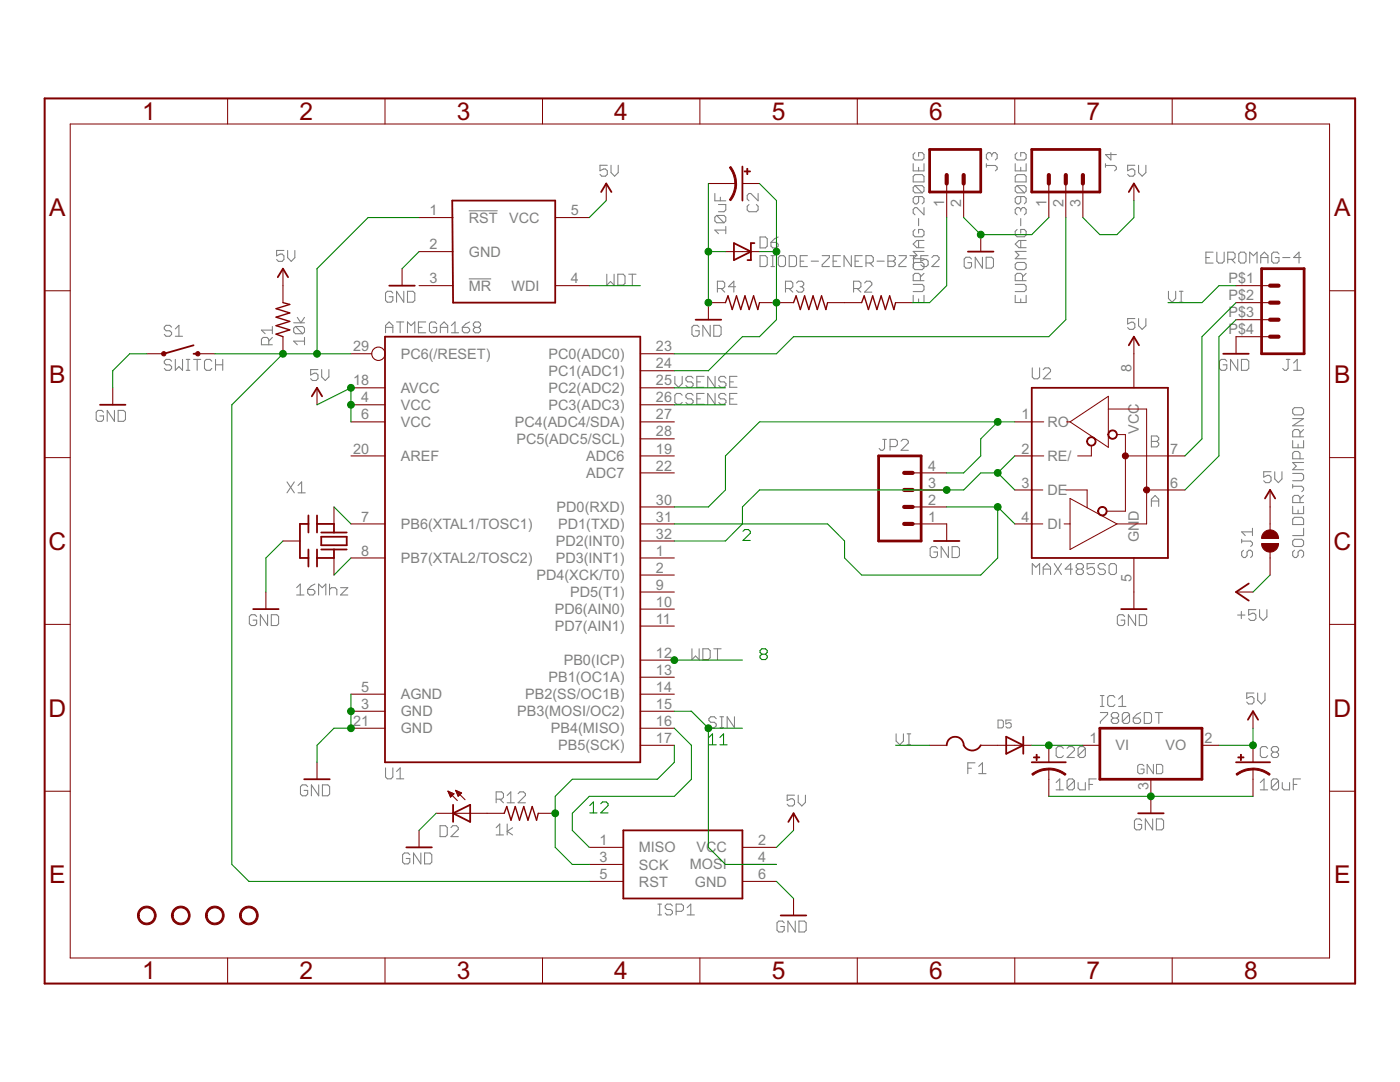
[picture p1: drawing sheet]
<svg xmlns="http://www.w3.org/2000/svg" width="279mm" height="216mm" viewBox="0 0 279 216" stroke-linecap="round" stroke-linejoin="round" font-family="sans-serif">
<g fill="none" stroke="#808080" stroke-width=".21">
<path d="M121.2 33h-1.5v1.1l.8-.4h.3l.4 .4v.7l-.4 .4h-.7l-.4-.4M121.9 33v1.4l.8 .8 .7-.8v-1.4M142.7 38.6v1.5h2.1M143.8 39.3v.8M151.3 38.6v1.5l-1.5-1.5h-.3l-.4 .4v.7l.4 .4M182.2 32.7v1.4h2.2v-1.4M182.6 30.5l-.4 .3v.8l.4 .3h1.4l.4-.3v-.8l-.4-.3h-.7v.7M182.6 34.8h1.4l.4 .4v1.1h-2.2v-1.1zM182.6 37l-.4 .4v.7l.4 .4h1.4M182.6 37h1.4l.4 .4v.7l-.4 .4M182.6 37l1.4 1.5M183.3 39.2v1.1l-.3 .4h-.4l-.4-.4v-.7l.4-.4h1.4l.4 .4v.7l-.4 .4"/>
<path d="M183.3 33.4v.7M196.8 32.7v.7M196.8 33h1.8l.4 .4v.3l-.4 .4M197.9 30.8l-.3-.3h-.4l-.4 .3v.8l.4 .3M197.9 30.8l.4-.3h.3l.4 .3v.8l-.4 .3M197.9 30.8v.4M202.6 35.2l.4-.4h1.4l.4 .4v1.1h-2.2zM202.6 32.7v1.4h2.2v-1.4M203 37l-.4 .4v.7l.4 .4h1.4M203 37h1.4l.4 .4v.7l-.4 .4M203 30.5l-.4 .3v.8l.4 .3h1.4l.4-.3v-.8l-.4-.3h-.7v.7M203 37l1.4 1.5"/>
<path d="M203.7 39.2v1.1l-.4 .4h-.3l-.4-.4v-.7l.4-.4h1.4l.4 .4v.7l-.4 .4M203.7 33.4v.7M220.6 33h1.8l.4 .4v.3l-.4 .4M220.6 32.7v.7M221.7 30.5v1.4l-1.1-1.1h2.2M226.5 33h-1.5v1.1l.8-.4h.3l.4 .4v.7l-.4 .4h-.7l-.4-.4M227.2 33v1.4l.7 .8 .8-.8v-1.4M56.7 50h-1.5v1.1l.7-.4h.4l.4 .4v.7l-.4 .4h-.7l-.4-.4M57.4 50v1.4l.7 .8 .7-.8v-1.4M78.4 58.5l-.4-.4h-.7l-.4 .4v1.4l.4 .4h.7l.4-.4v-.7h-.7M80.6 58.1v2.2l-1.5-2.2v2.2M81.3 58.1h1.1l.4 .4v1.4l-.4 .4h-1.1z"/>
<path d="M93.6 42.1h5.7M93.6 55.6h4.4M121.1 54.7v2.2l.7-.7 .8 .7v-2.2M123.3 54.7h1.1l.3 .4v1.4l-.3 .4h-1.1zM125.5 54.7h1.4M126.2 54.7v2.2M143 43h1.5l.3 .3v.8l-.3 .3M143 43l-.3 .3v.8l.3 .3h1.5M143 43l1.5 1.4M143.2 57.6h1.1l.3-.4v-.7l-.3-.4h-1.1v2.2M143.4 40.8h1.4v1.1l-.3 .3h-1.1M143.9 57.6l.7 .7"/>
<path d="M144.8 45.9h-2.1l.7 .7M144.8 45.2v1.4M146.8 57.2h-1.4l1.1-1.1v2.2M149.5 40.8l-.4 .4v.7l.4 .3h1.4l.4-.3v-.7l-.4-.4M151.7 47.3h1.1l.3 .3v1.5l-.3 .4h-1.1zM151.7 51h1.1l.3 .4v1.4l-.3 .4h-1.1zM153.9 48.4h1l.4 .3v.4l-.4 .4h-.7l-.3-.4zM153.9 53.2h.7M153.9 51h.7M154.2 51v2.2M155.3 47.3l-.7 .3-.7 .8M155.7 51h.7l.4 .4v1.4l-.4 .4h-.7l-.4-.4v-1.4z"/>
<path d="M156.8 57.6h1.1l.3-.4v-.7l-.3-.4h-1.1v2.2M157.5 57.6l.7 .7M157.5 51h1.1l.4 .4v1.4l-.4 .4h-1.1zM159 56.5l.3-.4h.7l.4 .4v.3l-.4 .4M159.7 57.2h.3M159.7 52.1h.7M160 57.2l.4 .4v.3l-.4 .4h-.7l-.3-.4M161.1 51h-1.4v2.2h1.4M161.9 52.1h1.4M164.1 51h1.4v.4l-1.4 1.4v.4h1.4M166.3 52.1h.7M167.7 51h-1.4v2.2h1.4"/>
<path d="M169.9 51v2.2l-1.5-2.2v2.2M170.3 57.6h1.1l.4-.4v-.7l-.4-.4h-1.1v2.2M170.6 52.1h.8M171.1 57.6l.7 .7M172.1 51h-1.5v2.2h1.5M172.6 56.5l.3-.4h.7l.4 .4v.3l-1.4 1.5h1.4M172.8 52.5h1.1l.4-.4v-.7l-.4-.4h-1.1v2.2M173.6 52.5l.7 .7M175 52.1h1.5M177.2 51h1.1l.4 .4v.4l-.4 .3 .4 .4v.3l-.4 .4h-1.1zM177.2 52.1h1.1M179.4 51h1.4v.4l-1.4 1.4v.4h1.4"/>
<path d="M181.6 51h1.4M182.2 58.9v1.5h2.2v-1.5M182.2 56.7h1.8l.4 .4v.7l-.4 .4h-1.8M182.3 51v2.2M182.6 52.4h1.4l.4 .3v.7l-.4 .4h-1.4l-.4-.4v-.7zM182.6 45.8l-.4 .4v.7l.4 .3h1.4l.4-.3v-.7l-.4-.4h-.7v.7M183.3 43.6v1.4M183.3 48v1.4M183.3 59.6v.8M183.7 56v-1.1l-.4-.4h-.7l-.4 .4v1.1h2.2M184.4 41.4v1.5l-1.4-1.5h-.4l-.4 .4v.7l.4 .4M184.4 54.5l-.7 .8"/>
<path d="M184.4 50.2h-2.2l.8 .7-.8 .7h2.2M184.4 48h-1.4l-.8 .7 .8 .7h1.4M185.2 51h-1.4v1.1l.7-.3h.4l.3 .3v.7l-.3 .4h-.8l-.3-.4M186 51.4l.3-.4h.7l.4 .4v.4l-1.4 1.4h1.4M193.9 51.7l-.4-.4h-.7l-.4 .4v1.4l.4 .4h.7l.4-.4v-.7h-.8M196.1 51.3v2.2l-1.5-2.2v2.2M196.8 51.3h1.1l.4 .4v1.4l-.4 .4h-1.1zM202.6 52.7l.4-.3h1.4l.4 .3v.7l-.4 .4h-1.4l-.4-.4zM202.6 58.9v1.5h2.2v-1.5M202.6 56.7h1.8l.4 .4v.7l-.4 .4h-1.8M203 45.8l-.4 .4v.7l.4 .3h1.4l.4-.3v-.7l-.4-.4h-.7v.7M203.7 41.8l-.4-.4h-.3l-.4 .4v.7l.4 .4"/>
<path d="M203.7 41.8l.4-.4h.3l.4 .4v.7l-.4 .4M203.7 41.8v.3M203.7 43.6v1.4M203.7 48v1.4M203.7 59.6v.8M204.1 56v-1.1l-.4-.4h-.7l-.4 .4v1.1h2.2M204.8 50.2h-2.2l.7 .7-.7 .7h2.2M204.8 48h-1.5l-.7 .7 .7 .7h1.5M204.8 54.5l-.7 .8M233.2 58.1v1.5l.7 .7 .7-.7v-1.5M235.4 58.1h.7M235.7 58.1v2.2"/>
<path d="M240.7 51.4h.7M242.1 50.3h-1.4v2.2h1.4M242.8 50.3v1.8l.4 .4h.7l.4-.4v-1.8M245 51.8h1.1l.4-.4v-.7l-.4-.4h-1.1v2.2M245.8 51.8l.7 .7M247.6 50.3h.7l.4 .4v1.4l-.4 .4h-.7l-.4-.4v-1.4zM249.4 52.5v-2.2l.7 .7 .8-.7v2.2M251.6 51.4h1.4M251.6 52.5v-1.5l.7-.7 .7 .7v1.5M255.2 50.7l-.3-.4h-.8l-.3 .4v1.4l.3 .4h.8l.3-.4v-.7h-.7M256 51.4h1.4M259.6 51.4h-1.4l1-1.1v2.2"/>
<path d="M34.2 72.1l-.3-.4h-.8l-.3 .4v.3l.3 .4h.8l.3 .4v.3l-.3 .4h-.8l-.3-.4M34.2 65.3l-.3-.4h-.8l-.3 .4v.3l.3 .4h.8l.3 .4v.3l-.3 .4h-.8l-.3-.4M35 71.7v2.2l.7-.7 .7 .7v-2.2M35 67.1h1.4M35 65.6l.7-.7v2.2M37.2 71.7h.7M37.2 73.9h.7M37.5 71.7v2.2M38.6 71.7h1.5M39.3 71.7v2.2M42.3 72.1l-.4-.4h-.7l-.4 .4v1.4l.4 .4h.7l.4-.4M43 72.8h1.4"/>
<path d="M43 71.7v2.2M44.4 71.7v2.2M53.6 68.8v-1.1l-.3-.4h-.8l-.3 .4v1.1h2.2M54.4 67.3l-.8 .8M54.4 65.9h-2.2l.7 .7M54.4 65.2v1.4M58.6 64.4h2.2M59 65.2h1.4l.4 .3v.7l-.4 .4M59 65.2l-.4 .3v.7l.4 .4h1.4M59 65.2l1.4 1.4M59.3 63.3l.7 1.1 .8-1.1M60.8 68.1h-2.2l.7 .7"/>
<path d="M60.8 67.3v1.5M63.5 73.7h-1.5v1.1l.7-.3h.4l.4 .3v.8l-.4 .3h-.7l-.4-.3M64.2 73.7v1.5l.7 .7 .7-.7v-1.5M76.9 66.4v-1.4l.8-.8 .7 .8v1.4M76.9 65.3h1.5M79.1 64.2h1.5M79.9 64.2v2.2M81.3 66.4v-2.2l.7 .8 .8-.8v2.2M83.5 65.3h.7M85 64.2h-1.5v2.2h1.5M87.1 64.6l-.3-.4h-.7l-.4 .4v1.4l.4 .4h.7l.3-.4v-.7h-.7M87.9 65.3h1.4"/>
<path d="M87.9 66.4v-1.4l.7-.8 .7 .8v1.4M90.1 66.4h1.4M90.1 65l.7-.8v2.2M92.3 65.3h1.1l.3 .4v.3l-.3 .4h-.8l-.3-.4zM93.7 64.2l-.7 .4-.7 .7M94.8 65.3h.7M94.8 65.3l-.3-.3v-.4l.3-.4h.7l.4 .4v.4l-.4 .3M94.8 65.3l-.3 .4v.3l.3 .4h.7l.4-.4v-.3l-.4-.4M134.7 75.1v1.5l.7 .7 .7-.7v-1.5M136.1 78.9l-.3-.4h-.8l-.3 .4v1.4l.3 .4h.8l.3-.4M138.3 78.9l-.3-.4h-.8l-.3 .4v.3l.3 .4h.8l.3 .3v.4l-.3 .4h-.8l-.3-.4M138.3 75.5l-.3-.4h-.8l-.3 .4v.3l.3 .4h.8l.3 .4v.3l-.3 .4h-.8l-.3-.4"/>
<path d="M139.1 76.2h.7M139.1 79.6h.7M139.5 65.3l-.3-.4h-.7l-.4 .4v1.4l.4 .4h.7l.3-.4v-.7h-.7M140.5 75.1h-1.4v2.2h1.4M140.5 78.5h-1.4v2.2h1.4M141.7 64.9v2.2l-1.4-2.2v2.2M142.5 64.9h1.1l.3 .4v1.4l-.3 .4h-1.1zM142.7 75.1v2.2l-1.5-2.2v2.2M142.7 78.5v2.2l-1.5-2.2v2.2M144.9 75.5l-.4-.4h-.7l-.4 .4v.3l.4 .4h.7l.4 .4v.3l-.4 .4h-.7l-.4-.4M144.9 78.9l-.4-.4h-.7l-.4 .4v.3l.4 .4h.7l.4 .3v.4l-.4 .4h-.7l-.4-.4M145.6 76.2h.8"/>
<path d="M145.6 79.6h.8M147.1 75.1h-1.5v2.2h1.5M147.1 78.5h-1.5v2.2h1.5M206 73.4v1.8l.4 .4h.7l.4-.4v-1.8M208.2 73.8l.4-.4h.7l.4 .4v.3l-1.5 1.5h1.5M226.5 63.6h-1.5v1l.8-.3h.3l.4 .3v.8l-.4 .3h-.7l-.4-.3M227.2 63.6v1.4l.7 .7 .8-.7v-1.4M235.4 60.3h.7M244.8 72.1l-.3-.4h-.8l-.3 .4v1.4l.3 .4h.8l.3-.4v-.7h-.7M247 71.7v2.2l-1.4-2.2v2.2M247.8 71.7h1l.4 .4v1.4l-.4 .4h-1zM256.7 71.7h.7"/>
<path d="M257.1 71.7v1.8l-.4 .4h-.4l-.3-.4M258.2 73.9h1.4M258.2 72.4l.7-.7v2.2M20.7 82.3l-.4-.4h-.7l-.4 .4v1.4l.4 .4h.7l.4-.4v-.7h-.8M22.8 81.9v2.2l-1.4-2.2v2.2M23.6 81.9h1.1l.3 .4v1.4l-.3 .4h-1.1zM57.3 96.2l1.4 2.1M58.7 96.2l-1.4 2.1M59.5 96.9l.7-.7v2.1M59.5 98.3h1.4M176.2 87.7h.7M176.5 87.7v1.8l-.3 .4h-.4l-.3-.4"/>
<path d="M177.6 89.1h1.1l.4-.3v-.8l-.4-.3h-1.1v2.2M179.8 88l.4-.3h.7l.4 .3v.4l-1.5 1.5h1.5M229.8 87h1.1l.3 .4v.3l-.3 .4 .3 .3v.4l-.3 .4h-1.1zM229.8 100h1.4M229.8 88.1h1.1M253.7 94.1h-1.5v1.1l.7-.4h.4l.4 .4v.7l-.4 .4h-.7l-.4-.4M254.4 94.1v1.5l.7 .7 .7-.7v-1.5M258 87.9v1.4h2.2v-1.4M258 96.7v.7M258 94.5h1.8l.4 .3v.7l-.4 .4h-1.8M258 97h1.8l.4 .4v.3l-.4 .4M258 83.5h2.2l-2.2 1.5h2.2"/>
<path d="M258.3 81.3h1.5l.4 .4v.7l-.4 .4h-1.5l-.3-.4v-.7zM259.1 88.6v.7M259.4 87.2v-1.1l-.3-.4h-.8l-.3 .4v1.1h2.2M259.4 91.5v-1.1l-.3-.3h-.8l-.3 .3v1.1h2.2M260.2 98.8l-.8 .8M260.2 92.3h-2.2l.7 .7-.7 .7h2.2M260.2 85.7l-.8 .7M59.2 117.3l.7-.8v2.2M59.2 118.7h1.5M61.4 117.6h1.1l.3 .4v.3l-.3 .4h-.7l-.4-.4zM62.8 116.5l-.7 .4-.7 .7M63.6 118.7v-2.2l.7 .8 .7-.8v2.2"/>
<path d="M65.8 116.5v2.2M65.8 117.6l.3-.3h.8l.3 .3v1.1M68 117.3h1.4l-1.4 1.4h1.4M187.1 109.4l-.4-.3h-.7l-.4 .3v1.5l.4 .4h.7l.4-.4v-.7h-.7M189.3 109.1v2.2l-1.5-2.2v2.2M190 109.1h1.1l.4 .3v1.5l-.4 .4h-1.1zM206 114.6v-2.1l.7 .7 .8-.7v2.1M208.2 114.6v-1.4l.7-.7 .8 .7v1.4M208.2 113.6h1.5M210.4 112.5l1.4 2.1M211.8 112.5l-1.4 2.1M214 113.6h-1.4l1.1-1.1v2.1"/>
<path d="M215.1 113.6h.8M215.1 113.6l-.3-.4v-.4l.3-.3h.8l.3 .3v.4l-.3 .4M215.1 113.6l-.3 .3v.4l.3 .3h.8l.3-.3v-.4l-.3-.3M218.4 112.5h-1.4v1.1l.7-.4h.4l.3 .4v.7l-.3 .3h-.8l-.3-.3M220.6 112.8l-.4-.3h-.7l-.3 .3v.4l.3 .4h.7l.4 .3v.4l-.4 .3h-.7l-.3-.3M221.7 112.5h.7l.4 .3v1.5l-.4 .3h-.7l-.4-.3v-1.5zM229.8 101v-1.4l.7-.7 .7 .7v1.4M247.8 107.6v.7M247.8 108h1.8l.4 .3v.4l-.4 .4M248.2 109.8l-.4 .4v.7l.4 .4h.3l.4-.4v-.7l.3-.4h.4l.4 .4v.7l-.4 .4M250 105.4v1.5M250 106.1h-2.2l.7 .8"/>
<path d="M258 108l.3-.4h1.5l.4 .4v.7l-.4 .4h-1.5l-.3-.4zM258 101v1.5h2.2v-1.5M258.3 109.8l-.3 .4v.7l.3 .4h.4l.4-.4v-.7l.3-.4h.4l.4 .4v.7l-.4 .4M258.3 103.2h1.5l.4 .4v1.1h-2.2v-1.1zM259.1 101.8v.7M259.4 100.3v-1.1l-.3-.4h-.8l-.3 .4v1.1h2.2M260.2 105.4v1.5h-2.2M51.2 123l-.3-.3h-.8l-.3 .3v1.5l.3 .3h.8l.3-.3v-.8h-.7M53.4 122.7v2.1l-1.4-2.1v2.1M54.1 122.7h1.1l.4 .3v1.5l-.4 .3h-1.1zM138.1 129.5v2.1l.7-.7 .7 .7v-2.1M140.3 129.5h1.1l.3 .3v1.5l-.3 .3h-1.1z"/>
<path d="M142.5 129.5h1.4M143.2 129.5v2.1M219.6 138.8h.7M220 138.8v2.2M222.5 139.1l-.4-.3h-.7l-.3 .3v1.5l.3 .4h.7l.4-.4M223.2 139.5l.8-.7v2.2M224.5 123l-.4-.3h-.7l-.4 .3v1.5l.4 .3h.7l.4-.3v-.8h-.8M226.6 122.7v2.1l-1.4-2.1v2.1M227.4 122.7h1.1l.3 .3v1.5l-.3 .3h-1.1zM247 122.7h1.5M247.7 122v1.4M250.3 138.3h-1.5v1.1l.7-.4h.4l.4 .4v.7l-.4 .4h-.7l-.4-.4"/>
<path d="M250.6 121.6h-1.4v1.1l.7-.3h.4l.3 .3v.7l-.3 .4h-.7l-.4-.4M251 138.3v1.4l.7 .8 .8-.8v-1.4M251.4 121.6v1.5l.7 .7 .7-.7v-1.5M61.4 157l-.4-.4h-.7l-.3 .4v1.4l.3 .4h.7l.4-.4v-.7h-.7M63.6 156.6v2.2l-1.5-2.2v2.2M64.3 156.6h1.1l.4 .4v1.4l-.4 .4h-1.1zM76.9 153.2v1.8l.4 .4h.7l.4-.4v-1.8M79.1 153.9l.8-.7v2.2M79.1 155.4h1.5M99 159.5h1.1l.4-.4v-.7l-.4-.4h-1.1v2.2M99.7 159.5l.8 .7M101.2 158.7l.7-.7v2.2"/>
<path d="M103.4 158.4l.4-.4h.7l.4 .4v.3l-1.5 1.5h1.5M142.9 143.4l-.3-.4h-.8l-.3 .4v.4l.3 .3h.8l.3 .4v.3l-.3 .4h-.8l-.3-.4M143.7 143h.7M143.7 145.2h.7M144 143v2.2M146.6 143v2.2l-1.5-2.2v2.2M158.6 158.7h-1.5v1l.7-.3h.4l.4 .3v.8l-.4 .3h-.7l-.4-.3M159.3 158.7v1.4l.7 .7 .7-.7v-1.4M178.8 146.4v1.5l.8 .7 .7-.7v-1.5M181 148.6h.8M181 146.4h.8M181.4 146.4v2.2"/>
<path d="M193.1 153.3h.8M194.6 152.2h-1.5v2.2M195.3 152.9l.8-.7v2.2M195.3 154.4h1.5M210.8 157.6h1.4M210.8 156.1l.7-.7v2.2M212.2 149.3l-.3-.3h-.8l-.3 .3v1.5l.3 .4h.8l.3-.4M213 149.3l.3-.3h.7l.4 .3v.4l-1.4 1.5h1.4M214.4 155.8v1.4l-.4 .4h-.7l-.3-.4M214.4 155.8l-.4-.4h-.7l-.3 .4v1.4M214.4 155.8l-1.4 1.4M215.2 156.1v1.1l.3 .4h1.1v-1.5"/>
<path d="M216.6 149.3l-.4-.3h-.7l-.3 .3v1.5M216.6 149.3v1.5l-.4 .4h-.7l-.3-.4M216.6 149.3l-1.4 1.5M217.3 156.5h.8M218.8 155.4h-1.5v2.2M219.6 142.2h1.4v.3l-1.4 1.5v.4M219.6 141h.7M222.1 143.3l-.3 .3v.4l.3 .4h.8l.3-.4v-.4l-.3-.3M222.1 143.3l-.3-.4v-.4l.3-.3h.8l.3 .3v.4l-.3 .4M222.1 143.3h.8M223.2 141h1.5M225.4 142.5l-.3-.3h-.8l-.3 .3v1.5"/>
<path d="M225.4 142.5v1.5l-.3 .4h-.8l-.3-.4M225.4 142.5l-1.4 1.5M226.2 143.3h1.1l.3 .3v.4l-.3 .4h-.8l-.3-.4zM227.6 142.2l-.7 .3-.7 .8M228.4 142.2h1l.4 .3v1.5l-.4 .4h-1zM230.5 142.2h1.5M231.3 142.2v2.2M251.5 156.1l.8-.7v2.2M251.5 157.6h1.5M253 149.3l-.4-.3h-.7l-.4 .3v1.5l.4 .4h.7l.4-.4M254.1 150.1l-.4-.4v-.4l.4-.3h.7l.4 .3v.4l-.4 .4M254.1 150.1l-.4 .3v.4l.4 .4h.7l.4-.4v-.4l-.4-.3"/>
<path d="M254.1 150.1h.7M255.2 155.8v1.4l-.4 .4h-.7l-.4-.4M255.2 155.8l-.4-.4h-.7l-.4 .4v1.4M255.2 155.8l-1.5 1.4M255.9 156.1v1.1l.4 .4h1.1v-1.5M258.1 156.5h.7M259.5 155.4h-1.4v2.2M81.8 170.6l-.4-.4h-.7l-.4 .4v1.4l.4 .4h.7l.4-.4v-.7h-.7M84 170.2v2.2l-1.5-2.2v2.2M84.7 170.2h1.1l.4 .4v1.4l-.4 .4h-1.1zM87.8 164.8h1.1l.4 .3v1.5l-.4 .3h-1.1zM90 165.1l.4-.3h.7l.4 .3v.4l-1.5 1.4h1.5"/>
<path d="M99 165.2l.7-.8v2.2M99 166.6h1.5M101.2 164.4v2.2M101.2 160.2h1.5M102.3 165.2l-1.1 .7 1.1 .7M227.8 163.8l-.3-.4h-.7l-.4 .4v1.4l.4 .4h.7l.3-.4v-.7h-.7M230 163.4v2.2l-1.4-2.2v2.2M230.8 163.4h1.1l.3 .4v1.4l-.3 .4h-1.1zM131.3 182.6h.7M131.3 180.4h.7M131.7 180.4v2.2M134.2 180.8l-.4-.4h-.7l-.3 .4v.3l.3 .4h.7l.4 .3v.4l-.4 .4h-.7l-.3-.4"/>
<path d="M134.9 181.8h1.1l.4-.3v-.7l-.4-.4h-1.1v2.2M137.1 182.6h1.5M137.1 181.1l.8-.7v2.2M156.5 184.1l-.4-.3h-.7l-.3 .3v1.5l.3 .4h.7l.4-.4v-.7h-.7M158.7 183.8v2.2l-1.5-2.2v2.2M159.4 183.8h1.1l.4 .3v1.5l-.4 .4h-1.1z"/>
</g>
<path d="M199.2 143.7h.8l.2 .2v1.1l-.2 .2h-.8zM201.8 143.7h-1.1v.8l.6-.3h.2l.3 .3v.5l-.3 .2h-.5l-.3-.2M228.3 152.8l-.3-.3h-.6l-.3 .3v1.3l.3 .3h.6l.3-.3v-.6h-.6M230.2 152.5v1.9l-1.3-1.9v1.9M230.8 152.5h1l.3 .3v1.3l-.3 .3h-1z" fill="none" stroke="#808080" stroke-width=".2"/>
<path d="M8.9 19.6h261.5v176.7h-261.5z" fill="none" stroke="#800000" stroke-width=".4"/>
<g fill="none" stroke="#800000" stroke-width=".2">
<path d="M45.4 19.6v5.1M76.8 19.6v5.1M108.3 19.6v5.1M139.7 19.6v5.1M171.1 19.6v5.1M202.5 19.6v5.1M233.9 19.6v5.1M14 24.7h251.3v166.5h-251.3zM8.9 58h5.1M265.3 58h5.1M8.9 91.3h5.1M205.9 91h2.4"/>
<path d="M205.9 97.8h2.2M205.9 84.2h2.4M212.7 97.8h4.3v3.5M212.9 84.2h.7M213.6 84.2l7.6-5.1v10.2zM213.6 99.5l9.3 5-9.3 5.1zM217.8 88.9v2.1h-2.7M221.2 81.6h7.6v22.9h-5.9M222.9 86.7h1.7v15.3h-3.7M224.6 91h8.5M228.8 97.8h4.3M265.3 91.3h5.1"/>
<path d="M205.9 104.5h2.2M212.4 104.5h1.2M8.9 124.6h5.1M265.3 124.6h5.1M8.9 157.9h5.1M265.3 157.9h5.1M45.4 191.2v5.1M76.8 191.2v5.1M108.3 191.2v5.1M139.7 191.2v5.1M171.1 191.2v5.1M202.5 191.2v5.1"/>
<path d="M233.9 191.2v5.1"/>
</g>
<g fill="none" stroke="#800000" stroke-width=".36">
<path d="M120 38.3l1-1.7 1 1.7M148.2 33.2v6.8M225.3 38.3l1-1.7 1 1.7M55.4 55.3l1.1-1.7 1 1.7M77.7 57h5.1M90.3 40h20.5v20.4h-20.4zM146.5 48.5l3.4 1.7-3.4 1.7zM150.6 48.5h-.7v3.4h-.7M193.2 50.2h5.1M38.6 70.6h.9M38.6 68.9l-5.9 1.7M62.2 79.1l1.1-1.7 1 1.7"/>
<path d="M76.8 67.2h51v84.9h-51zM138.8 63.8h5.1M205.9 77.4h27.2v33.9h-27.2zM225.3 68.9l1-1.7 1 1.7M244.1 70.6h5.1M20 80.8h5M252.5 99.5l1-1.7 1 1.7M61.6 104.5h-1.7v6.8h1.7M61.6 102.8v3.5M61.6 109.6v3.5M63.3 102.8v3.5M63.3 109.6v3.5"/>
<path d="M63.3 104.5h3.4v1.8M64.1 107.1h5.1v1.7h-5.1zM64.1 106.3h5.1M64.1 109.6h5.1M66.7 109.6v1.7h-3.4M186.4 107.9h5.1M249.2 116.4l-2.5 1.7 2.5 1.7M50.5 121.5h5.1M223.8 121.5h5M60.7 155.5h5.1M188.9 148.7a1.69 1.69 0 0 1 1.7-1.7 1.69 1.69 0 0 1 1.7 1.7 1.91 1.91 0 0 0 1.7 1.1 1.91 1.91 0 0 0 1.7-1.1M200.8 147l3.4 1.7-3.4 1.7z"/>
<path d="M204.2 147v3.4M205.9 152.1h6.8M246.7 152.1h6.8M249 143.6l1.1-1.7 1 1.7M81.1 169.1h5.1M90.4 162.3l3.4-1.7v3.4zM90.4 160.6v3.4M124.4 165.7h23.8v13.6h-23.8zM157.3 164l1.1-1.7 1 1.7M227.1 162.3h5.1M155.8 182.7h5.1"/>
</g>
<g fill="none" stroke="#800000" stroke-width=".21">
<path d="M121 36.6v3.4M141.4 36.6h5.4M148.2 36.6h3.4M188.9 36.6v6.8M192.3 36.6v6.8M209.3 36.6v6.8M212.7 36.6v6.8M216.1 36.6v6.8M226.3 36.6v3.4M56.5 53.6v6.8M80.2 53.6v3.4M83.6 43.4h6.8"/>
<path d="M83.6 50.2h6.8M83.6 57h6.8M110.8 43.4h6.8M110.8 57h6.8M144.8 50.2h6.8M195.7 46.8v3.4M246.7 57h6.8M22.5 77.4v3.4M29.3 70.6h3.4M39.5 70.6h3.4M56.5 67.2v3.4M63.3 77.4v3.4"/>
<path d="M70 77.4h6.8M70 70.6h4.2M127.8 77.4h6.8M127.8 74h6.8M127.8 70.6h6.8M144.8 60.4h-3.4v3.4M151.6 60.4h6.8M165.2 60.4h6.8M178.7 60.4h3.4M226.3 67.2v10.2M246.7 60.4h6.8M246.7 63.8h6.8"/>
<path d="M253.5 67.2h-6.8v3.4M70 80.8h6.8M70 84.2h6.8M70 91h6.8M127.8 80.8h6.8M127.8 84.2h6.8M127.8 91h6.8M127.8 94.4h6.8M127.8 87.6h6.8M182.1 94.4h6.8M182.1 97.8h6.8M202.5 84.2h3.4"/>
<path d="M202.5 91h3.4M202.5 97.8h3.4M233.1 91h3.4M233.1 97.8h3.4M253.5 97.8v7.9M53.1 118.1v3.4M56.5 107.9h3.4M66.7 101.2v3.3M66.7 111.3v3.4M70 111.3h6.8M70 104.5h6.8M127.8 111.3h6.8"/>
<path d="M127.8 104.5h6.8M127.8 118.1h6.8M127.8 114.7h6.8M127.8 107.9h6.8M127.8 101.2h6.8M182.1 104.5h6.8v3.4M182.1 101.2h6.8M202.5 104.5h3.4M226.3 111.3v10.2M246.7 118.1h3.4M253.5 110.2v4.5M70 138.5h6.8"/>
<path d="M127.8 138.5h6.8M127.8 135.1h6.8M127.8 131.7h6.8M127.8 124.9h6.8M127.8 121.5h6.8M63.3 152.1v3.4M70 141.9h6.8M70 145.3h6.8M89.4 157.9l1.9 1.8M89.4 157.9h.1M89.4 157.9l1.2 .5-.7 .7zM89.5 158.1h.4"/>
<path d="M89.6 158.2h.7M89.6 158.4h1M89.7 158.6h.7M89.8 158.7h.4M89.9 158.9h.2M90.9 157.7l1.9 1.9M90.9 157.7l1.2 .5-.7 .7zM91 157.7h.1M91 157.9h.4M91.1 158.1h.7M91.2 158.2h.9M91.2 158.4h.7"/>
<path d="M91.3 158.6h.5M91.4 158.7h.2M127.8 148.7h6.8M127.8 141.9h6.8M127.8 145.3h6.8M185.5 148.7h3.4M195.7 148.7h10.2M209.3 148.7v3.4M209.3 153.5v5.4M216.1 148.7h3.4M229.7 155.5v6.8M239.9 148.7h3.4"/>
<path d="M250.1 141.9v3.4M250.1 148.7v3.4M250.1 153.5v5.4M83.6 165.7v3.4M87 162.3h13.6M107.4 162.3h3.4M117.6 169.1h6.8M117.6 172.5h6.8M117.6 175.9h6.8M148.2 169.1h6.8M148.2 172.5h6.8M148.2 175.9h6.8"/>
<path d="M158.4 162.3v3.4M158.4 179.3v3.4"/>
<circle cx="75.5" cy="70.6" r="1.33"/>
</g>
<g fill="#800000" stroke="#800000" stroke-width=".2">
<path d="M217 87.5a.94 .94 0 0 1 1.6 0 .94 .94 0 0 1-.5 1.4 .94 .94 0 0 1-1.2-.8h.1a.77 .77 0 0 1 1.2-.7 .77 .77 0 0 1 .1 1.3 .77 .77 0 0 1-1.2-.4l-.1-.2h-.1z" fill-rule="evenodd"/>
<path d="M221.5 86a.94 .94 0 0 1 1.4 .3 .94 .94 0 0 1-.7 1.3 .94 .94 0 0 1-1.1-.9h.2a.77 .77 0 0 1 1-.7 .77 .77 0 0 1 .3 1.3 .77 .77 0 0 1-1.3-.3v-.3h-.2v-.3z" fill-rule="evenodd"/>
<path d="M219.2 101.5a.94 .94 0 0 1 1.6-.1 .94 .94 0 0 1-.5 1.5 .94 .94 0 0 1-1.2-.9h.1a.76 .76 0 0 1 1.1-.7 .76 .76 0 0 1 .2 1.2 .76 .76 0 0 1-1.2-.3l-.1-.2h-.1z" fill-rule="evenodd"/>
<path d="M224.2 90.5a.61 .61 0 0 1 1 .2 .61 .61 0 0 1-.5 .9 .61 .61 0 0 1-.7-.6h.7h-.7z" fill-rule="evenodd"/>
<path d="M228.5 97.3a.61 .61 0 0 1 .9 .2 .61 .61 0 0 1-.5 .9 .61 .61 0 0 1-.7-.6l.6-.1 .1 .1h-.7z" fill-rule="evenodd"/>
<path d="M28.1 181.3a1.86 1.86 0 0 1 2.8 .5 1.86 1.86 0 0 1-1.2 2.7 1.86 1.86 0 0 1-2.3-1.8h.4a1.53 1.53 0 0 1 2.2-1.3 1.53 1.53 0 0 1 .2 2.6 1.53 1.53 0 0 1-2.4-1v-.3h-.4a1.83 1.83 0 0 1 .7-1.4z" fill-rule="evenodd"/>
<path d="M34.6 181.5a1.87 1.87 0 0 1 3 .1 1.87 1.87 0 0 1-1 2.9 1.87 1.87 0 0 1-2.4-1.8h.4a1.53 1.53 0 0 1 2.2-1.3 1.53 1.53 0 0 1 .2 2.6 1.53 1.53 0 0 1-2.4-1v-.3h-.4z" fill-rule="evenodd"/>
<path d="M41.4 181.5a1.87 1.87 0 0 1 3 .1 1.87 1.87 0 0 1-1 2.9 1.87 1.87 0 0 1-2.4-1.8h.3a1.53 1.53 0 0 1 2.2-1.4 1.53 1.53 0 0 1 .3 2.5 1.53 1.53 0 0 1-2.4-.8l-.1-.3h-.3z" fill-rule="evenodd"/>
<path d="M48.5 181.3a1.87 1.87 0 0 1 2.8 .5 1.87 1.87 0 0 1-1.2 2.7 1.87 1.87 0 0 1-2.3-1.8h.3a1.53 1.53 0 0 1 2.2-1.4 1.53 1.53 0 0 1 .3 2.5 1.53 1.53 0 0 1-2.4-.8l-.1-.3h-.3a2.03 2.03 0 0 1 .7-1.4z" fill-rule="evenodd"/>
<path d="M252.2 106.3a1.69 1.69 0 0 1 1.9-.5 1.69 1.69 0 0 1 1.1 1.6h-3.4v-.5z" fill-rule="evenodd"/>
<path d="M251.8 108.5h3.4a1.69 1.69 0 0 1-1.7 1.7 1.69 1.69 0 0 1-1.7-1.7z" fill-rule="evenodd"/>
<path d="M250.1 153.3h.9l1.2 .4 1.3 .8-.2 .2-1.5-.8-1.7-.3z" fill-rule="evenodd"/>
<path d="M246.7 154.4l1.9-.9 1.5-.2v.3l-1.7 .3-1.5 .8z" fill-rule="evenodd"/>
<path d="M209.3 153.3h.9l1.2 .4 1.3 .8-.2 .2-1.5-.8-1.7-.3z" fill-rule="evenodd"/>
<path d="M205.9 154.4l1.9-.9 1.5-.2v.3l-1.7 .3-1.5 .8z" fill-rule="evenodd"/>
<path d="M146.7 36.6h.3l-.1 .9-.3 1.2-.8 1.3-.2-.1 .8-1.6z" fill-rule="evenodd"/>
<path d="M145.6 33.4l.2-.2 .8 1.3 .3 1.2 .1 .9h-.4l-.2-1.7z" fill-rule="evenodd"/>
<circle cx="32.7" cy="70.6" r=".44"/>
<circle cx="39.5" cy="70.6" r=".44"/>
</g>
<path d="M185.5 29.8h10.2v8.5h-10.2zM205.9 29.8h13.6v8.5h-13.6zM251.8 53.6h8.5v17h-8.5zM175.3 91h8.5v16.9h-8.5zM219.5 145.3h20.4v10.2h-20.4z" fill="none" stroke="#800000" stroke-width=".55"/>
<g fill="none" stroke="#800000" stroke-width=".83">
<path d="M188.9 34.9v1.7M192.3 34.9v1.7M209.3 34.9v1.7M212.7 34.9v1.7M216.1 34.9v1.7M253.5 57h1.7M253.5 63.8h1.7M253.5 60.4h1.7M253.5 67.2h1.7M180.4 97.8h1.7M180.4 94.4h1.7M180.4 101.2h1.7"/>
<path d="M180.4 104.5h1.7"/>
</g>
<path d="M56.5 60.4l1.3 .3-2.7 .9 2.7 .8-2.7 .9 2.7 .8-2.7 .9 2.7 .8-2.7 .9 1.4 .5M144.8 60.4l.5-1.4 .8 2.8 .9-2.8 .8 2.8 .9-2.8 .8 2.8 .9-2.8 .8 2.8 .4-1.4M158.4 60.4l.5-1.4 .8 2.8 .9-2.8 .8 2.8 .9-2.8 .8 2.8 .9-2.8 .8 2.8 .4-1.4M172 60.4l.5-1.4 .8 2.8 .9-2.8 .8 2.8 .9-2.8 .8 2.8 .8-2.8 .9 2.8 .3-1.4M100.6 162.3l.5-1.4 .9 2.8 .8-2.8 .9 2.8 .8-2.8 .9 2.8 .8-2.8 .9 2.8 .3-1.4" fill="none" stroke="#800000" stroke-width=".28"/>
<g fill="#800000" stroke="#800000" stroke-width=".2">
<path d="M247.1 151h1.1v.2h-1.1z"/>
<path d="M247.6 150.5h.1v1.2h-.1z"/>
<path d="M206.3 151h1.2v.2h-1.2z"/>
<path d="M206.8 150.5h.2v1.2h-.2z"/>
<path d="M149.1 33.6h.1v1.2h-.1z"/>
<path d="M148.5 34.1h1.2v.2h-1.2z"/>
</g>
<g fill="none" stroke="#008000" stroke-width=".21">
<path d="M141.4 36.6v23.8M151.6 36.6l3.4 3.4v23.8l-3.4 3.4h-3.4l-6.8 6.8h-6.8M83.6 43.4h-10.2l-10.1 10.2v17M83.6 50.2l-3.4 3.4M117.6 57h10.2M121 40l-3.4 3.4M141.4 50.2h3.4M151.6 50.2h3.4M188.9 43.4v13.6l-3.4 3.4h-3.4M192.3 43.4l3.4 3.4h10.2l3.4-3.4M212.7 43.4v20.4l-3.4 3.4h-50.9l-3.4 3.4h-20.4M226.3 40v3.4l-3.4 3.4h-3.4l-3.4-3.4"/>
<path d="M246.7 57h-3.4l-3.4 3.4h-6.8M29.3 70.6h-3.4l-3.4 3.4v3.4M42.9 70.6h27.1M56.5 70.6l-10.2 10.2v91.7l3.4 3.4h67.9M134.6 77.4h10.2M246.7 60.4l-6.8 6.8v20.4l-3.4 3.4M246.7 63.8l-3.4 3.4v23.8l-6.8 6.8M63.3 80.8l6.7-3.4v6.8M134.6 80.8h10.2M199.1 84.2l-3.4 3.4v3.4l-3.4 3.4h-3.4M199.1 94.4l3.4 3.4M199.1 94.4h-3.4l-3.4 3.4h-40.7l-3.4 3.4v3.3l-3.4 3.4h-10.2"/>
<path d="M202.5 91l-3.4 3.4M202.5 84.2h-50.9l-6.8 6.8v6.8l-3.4 3.4h-6.8M56.5 107.9l-3.4 3.4v6.8M66.7 101.2l3.3 3.3M70 111.3l-3.3 3.4M148.3 106l.3-.3h.8l.3 .3v.4l-1.4 1.4h1.4M188.9 101.2h10.2M199.1 101.2l3.4 3.3M199.1 101.2v10.1l-3.4 3.4h-23.7l-3.4-3.4v-3.4l-3.4-3.4h-30.6M253.5 114.7l-3.4 3.4M70 138.5v6.8h-3.3l-3.4 3.4v3.4M134.6 131.7h13.6"/>
<path d="M152 130.5l-.3-.3v-.4l.3-.3h.8l.3 .3v.4l-.3 .3M152 130.5l-.3 .4v.4l.3 .3h.8l.3-.3v-.4l-.3-.4M152 130.5h.8M134.6 145.3l3.4 3.4v6.8l-3.4 3.4h-17l-3.4 3.4v3.4l3.4 3.4M134.6 148.7v3.4l-3.4 3.4h-17l-3.4 3.4v10.2l3.4 3.4h3.4M134.6 141.9h3.4l3.4 3.4M141.4 145.3h6.8M141.4 145.3v23.8l3.4 3.4h10.2M141.5 147.2l.7-.8v2.2M141.5 148.6h1.4M143.7 148.6h1.4M143.7 147.2l.7-.8v2.2"/>
<path d="M178.7 148.7h6.8M205.9 148.7h10.2M209.3 158.9h40.8M250.1 145.3v3.4h-6.8M87 162.3l-3.4 3.4M117.7 160.7l.7-.7v2.2M117.7 162.2h1.4M119.9 160.4l.3-.4h.8l.3 .4v.3l-1.4 1.5h1.4M155 175.9l3.4 3.4M158.4 165.7l-3.4 3.4"/>
</g>
<g fill="#008000" stroke="#008000" stroke-width=".2">
<circle cx="199.1" cy="94.4" r=".68"/>
<circle cx="188.9" cy="97.8" r=".68"/>
<circle cx="199.1" cy="84.2" r=".68"/>
<circle cx="199.1" cy="101.2" r=".68"/>
<circle cx="70" cy="145.3" r=".68"/>
<circle cx="70" cy="141.9" r=".68"/>
<circle cx="195.7" cy="46.8" r=".68"/>
<circle cx="141.4" cy="60.4" r=".68"/>
<circle cx="141.4" cy="50.2" r=".68"/>
<circle cx="229.7" cy="158.9" r=".68"/>
<circle cx="70" cy="77.4" r=".68"/>
<circle cx="70" cy="80.8" r=".68"/>
<circle cx="250.1" cy="148.7" r=".68"/>
<circle cx="56.5" cy="70.6" r=".68"/>
<circle cx="63.3" cy="70.6" r=".68"/>
<circle cx="110.8" cy="162.3" r=".68"/>
<circle cx="141.4" cy="145.3" r=".68"/>
<circle cx="134.6" cy="131.7" r=".68"/>
<circle cx="155" cy="60.4" r=".68"/>
<circle cx="155" cy="50.2" r=".68"/>
<circle cx="209.3" cy="148.7" r=".68"/>
</g>
<g font-size="5.5" fill="#800000">
<text x="28.3" y="23.9">1</text>
<text x="59.8" y="23.9">2</text>
<text x="91.2" y="23.9">3</text>
<text x="122.6" y="23.9">4</text>
<text x="154" y="23.9">5</text>
<text x="185.4" y="23.9">6</text>
<text x="216.9" y="23.9">7</text>
<text x="248.3" y="23.9">8</text>
<text x="9.8" y="43.1">A</text>
<text x="266.3" y="43.1">A</text>
<text x="9.8" y="76.4">B</text>
<text x="266.3" y="76.4">B</text>
<text x="9.7" y="109.7">C</text>
<text x="266.1" y="109.7">C</text>
<text x="9.7" y="143">D</text>
<text x="266.1" y="143">D</text>
<text x="9.8" y="176.3">E</text>
<text x="266.3" y="176.3">E</text>
<text x="28.3" y="195.4">1</text>
<text x="59.8" y="195.4">2</text>
<text x="91.2" y="195.4">3</text>
<text x="122.6" y="195.4">4</text>
<text x="154" y="195.4">5</text>
<text x="185.4" y="195.4">6</text>
<text x="216.9" y="195.4">7</text>
<text x="248.3" y="195.4">8</text>
</g>
<g font-size="3.2" fill="#808080">
<text x="188.5" y="41.4" transform="rotate(-90 188.5 41.4)">1</text>
<text x="191.9" y="41.4" transform="rotate(-90 191.9 41.4)">2</text>
<text x="208.8" y="41.4" transform="rotate(-90 208.8 41.4)">1</text>
<text x="212.2" y="41.4" transform="rotate(-90 212.2 41.4)">2</text>
<text x="215.6" y="41.4" transform="rotate(-90 215.6 41.4)">3</text>
<text x="85.7" y="42.9">1</text>
<text x="93.6" y="44.4">RST</text>
<text x="101.6" y="44.4">VCC</text>
<text x="113.9" y="42.9">5</text>
<text x="85.7" y="49.7">2</text>
<text x="93.6" y="51.2">GND</text>
<text x="85.7" y="56.5">3</text>
<text x="93.6" y="58">MR</text>
<text x="102.1" y="58">WDI</text>
<text x="113.9" y="56.5">4</text>
<text x="245.2" y="56.5">P$1</text>
<text x="245.2" y="59.9">P$2</text>
<text x="245.2" y="63.3">P$3</text>
<text x="70.5" y="70.1">29</text>
<text x="80" y="71.6">PC6(/RESET)</text>
<text x="109.5" y="71.6">PC0(ADC0)</text>
<text x="130.9" y="70.1">23</text>
<text x="245.2" y="66.7">P$4</text>
<text x="70.5" y="76.9">18</text>
<text x="109.5" y="75">PC1(ADC1)</text>
<text x="130.9" y="76.9">25</text>
<text x="130.9" y="73.5">24</text>
<text x="225.8" y="74.3" transform="rotate(-90 225.8 74.3)">8</text>
<text x="72.1" y="80.3">4</text>
<text x="72.1" y="83.7">6</text>
<text x="80" y="81.8">VCC</text>
<text x="80" y="78.4">AVCC</text>
<text x="109.5" y="81.8">PC3(ADC3)</text>
<text x="109.5" y="78.4">PC2(ADC2)</text>
<text x="130.9" y="83.7">27</text>
<text x="130.9" y="80.3">26</text>
<text x="203.8" y="83.7">1</text>
<text x="80" y="85.2">VCC</text>
<text x="102.7" y="85.2">PC4(ADC4/SDA)</text>
<text x="103.1" y="88.6">PC5(ADC5/SCL)</text>
<text x="130.9" y="87.1">28</text>
<text x="209" y="85.2">RO</text>
<text x="227.3" y="86.6" transform="rotate(-90 227.3 86.6)">VCC</text>
<text x="70.5" y="90.5">20</text>
<text x="80" y="92">AREF</text>
<text x="117" y="95.4">ADC7</text>
<text x="117" y="92">ADC6</text>
<text x="130.9" y="93.9">22</text>
<text x="130.9" y="90.5">19</text>
<text x="185.3" y="93.9">4</text>
<text x="203.8" y="90.5">2</text>
<text x="209" y="92">RE/</text>
<text x="233.6" y="90.5">7</text>
<text x="130.9" y="100.7">30</text>
<text x="185.3" y="100.7">2</text>
<text x="185.3" y="97.3">3</text>
<text x="203.8" y="97.3">3</text>
<text x="209" y="98.8">DE</text>
<text x="233.6" y="97.3">6</text>
<text x="72.1" y="104.1">7</text>
<text x="80" y="105.6">PB6(XTAL1/TOSC1)</text>
<text x="111.1" y="102.2">PD0(RXD)</text>
<text x="111.4" y="105.6">PD1(TXD)</text>
<text x="130.9" y="107.5">32</text>
<text x="130.9" y="104.1">31</text>
<text x="185.3" y="104.1">1</text>
<text x="203.8" y="104.1">4</text>
<text x="209" y="105.6">DI</text>
<text x="227.3" y="103.9" transform="rotate(-90 227.3 103.9)">D</text>
<text x="72.1" y="110.9">8</text>
<text x="80" y="112.4">PB7(XTAL2/TOSC2)</text>
<text x="110.9" y="112.4">PD3(INT1)</text>
<text x="110.9" y="109">PD2(INT0)</text>
<text x="130.9" y="110.9">1</text>
<text x="227.3" y="108.2" transform="rotate(-90 227.3 108.2)">GN</text>
<text x="107.1" y="115.8">PD4(XCK/T0)</text>
<text x="113.8" y="119.2">PD5(T1)</text>
<text x="130.9" y="117.7">9</text>
<text x="130.9" y="114.3">2</text>
<text x="225.8" y="116.1" transform="rotate(-90 225.8 116.1)">5</text>
<text x="110.7" y="125.9">PD7(AIN1)</text>
<text x="110.7" y="122.5">PD6(AIN0)</text>
<text x="130.9" y="124.5">11</text>
<text x="130.9" y="121.1">10</text>
<text x="130.9" y="131.2">12</text>
<text x="109.4" y="136.1">PB1(OC1A)</text>
<text x="112.5" y="132.7">PB0(ICP)</text>
<text x="130.9" y="134.6">13</text>
<text x="72.1" y="141.4">3</text>
<text x="72.1" y="138">5</text>
<text x="80" y="142.9">GND</text>
<text x="80" y="139.5">AGND</text>
<text x="103.2" y="142.9">PB3(MOSI/OC2)</text>
<text x="104.8" y="139.5">PB2(SS/OC1B)</text>
<text x="130.9" y="141.4">15</text>
<text x="130.9" y="138">14</text>
<text x="70.5" y="144.8">21</text>
<text x="80" y="146.3">GND</text>
<text x="109.9" y="146.3">PB4(MISO)</text>
<text x="111.4" y="149.7">PB5(SCK)</text>
<text x="130.9" y="148.2">17</text>
<text x="130.9" y="144.8">16</text>
<text x="217.4" y="148.2">1</text>
<text x="222.6" y="149.7">VI</text>
<text x="232.6" y="149.7">VO</text>
<text x="240.4" y="148.2">2</text>
<text x="229.2" y="157.6" transform="rotate(-90 229.2 157.6)">3</text>
<text x="119.7" y="168.6">1</text>
<text x="119.7" y="172">3</text>
<text x="127.5" y="170.1">MISO</text>
<text x="127.5" y="173.5">SCK</text>
<text x="137.7" y="173.5">MOSI</text>
<text x="139" y="170.1">VCC</text>
<text x="151.3" y="172">4</text>
<text x="151.3" y="168.6">2</text>
<text x="119.7" y="175.4">5</text>
<text x="127.5" y="176.9">RST</text>
<text x="138.7" y="176.9">GND</text>
<text x="151.3" y="175.4">6</text>
</g>
</svg>
